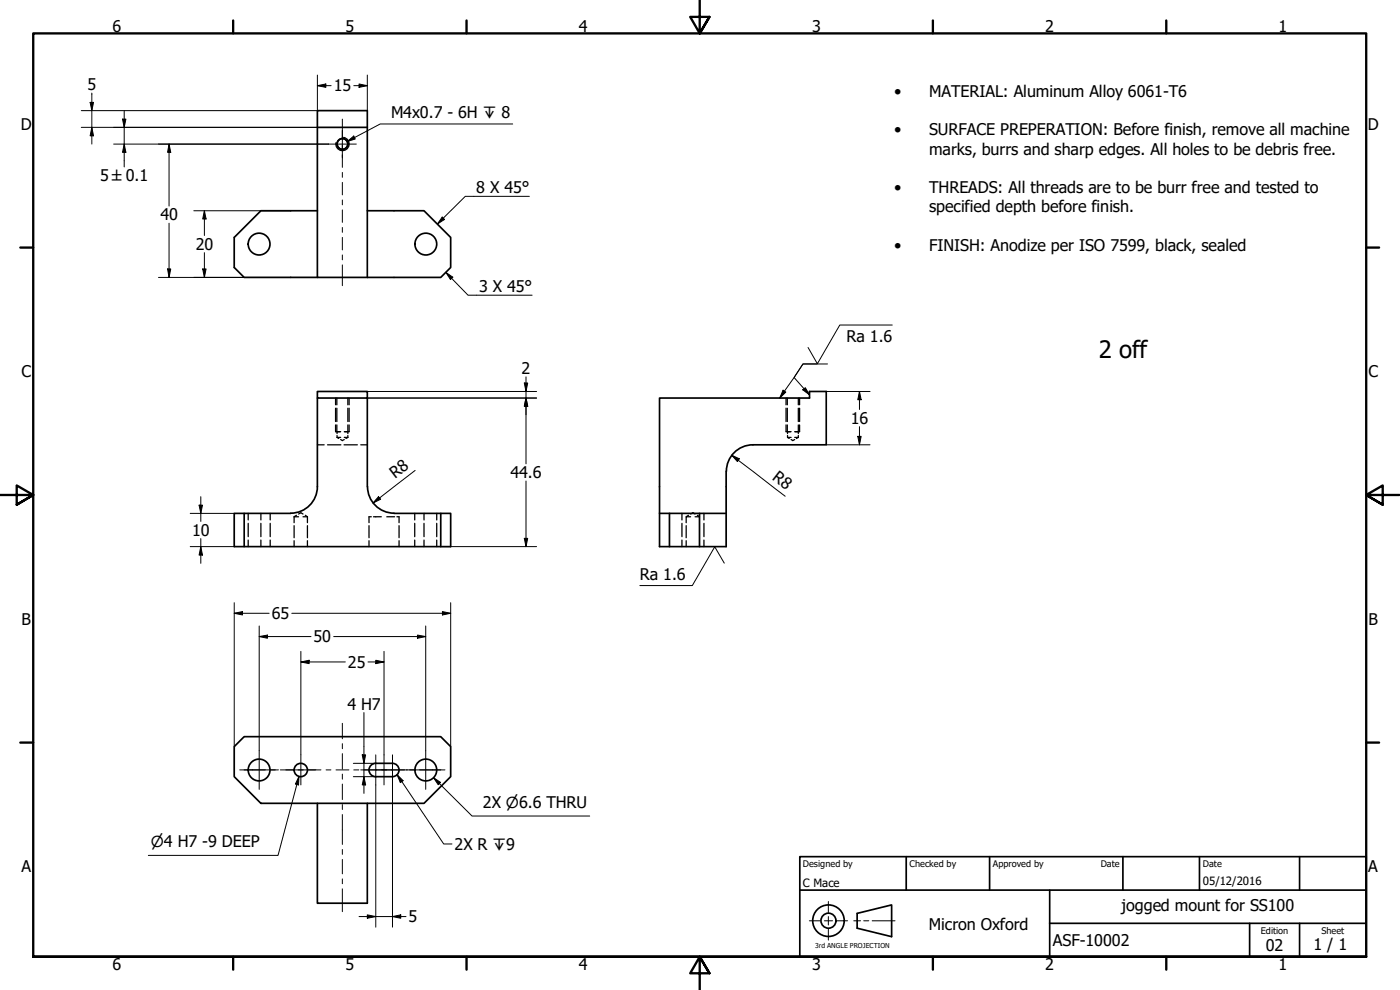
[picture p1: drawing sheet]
<svg xmlns="http://www.w3.org/2000/svg" width="420mm" height="297mm" viewBox="0 0 420 297" stroke-linecap="round" stroke-linejoin="round" font-family="sans-serif">
<!-- layer: Hidden (ISO) -->
<g fill="none" stroke="#000" stroke-width=".38">
<path d="M100.7 119.4v2.1M101.1 119.4v2.1M104.4 119.4v2.1M104.8 119.4v2.1M235.9 119.4v2.1M236.3 119.4v2.1M239.6 119.4v2.1M240 119.4v2.1M95.2 133.5h2.1M98.3 133.5h4M100.7 127.5v2h1.5M100.7 122.5v4"/>
<path d="M101.1 127.5l.1 2.6M101.1 122.5v4M101.2 131.2h1M101.2 131.2l.5 .4M101.2 130.7v.5M102.2 131.9l.5 .3 .6-.3M103.3 133.5h4M103.3 131.2h1.1M104.4 131.2l-.6 .4M104.4 122.5v4M104.4 127.5v2.6M104.4 130.7v.5"/>
<path d="M104.8 127.5v2h-1.5M104.8 122.5v4M108.3 133.5h1.9M235.9 127.5v2h1.5M235.9 122.5v4M236.3 127.5v2.6M236.3 122.5v4M236.3 131.2h1.1M236.3 131.2l.6 .4M236.3 130.7v.5M237.4 131.9l.5 .3 .6-.3M238.5 131.2h1.1"/>
<path d="M239.6 131.2l-.6 .4M239.6 122.5v4M239.6 127.5v2.6M239.6 130.7v.5M240 127.5v2h-1.5M240 122.5v4M74.5 154v2M74.5 157v4M78.3 154v2M78.3 157v4M81.1 154v2M81.1 157v4"/>
<path d="M88.3 155.1h1.3M88.3 155.1v1.7M88.3 157.7v3.6M89 154.6l-.7 .5M89.6 154.2l.7-.4 .6 .4M90.9 155.1h1.4M91.6 154.6l.7 .5M92.3 155.1v1.7M92.3 157.7v3.6M110.7 157.7v3.6M111.4 155.1h-.7v1.7M112.1 155.1h2.3"/>
<path d="M116.1 155.1h2.3M119.1 155.1h.7v1.7M119.8 157.7v3.6M124.5 154v2M124.5 157v4M127.3 154v2M127.3 157v4M131.1 154v2M131.1 157v4M204.7 154v2M204.7 157v4M205.9 157.7v3.6"/>
<path d="M206.6 154.6l-.7 .5M207.3 155.1h-1.4v1.7M207.3 154.2l.7-.4 .6 .4M209.3 154.6l.6 .5h-1.3M211.3 154v2M211.3 157v4M74.5 162v2M78.3 162v2M81.1 162v2M88.3 162.2v1.8M92.3 162.2v1.8M110.7 162.2v1.8"/>
<path d="M119.8 162.2v1.8M124.5 162v2M127.3 162v2M131.1 162v2M204.7 162v2M205.9 162.2v1.8M211.3 162v2"/>
</g>
<g fill="#000">
<circle cx="104.4" cy="129.5" r=".19"/>
<circle cx="239.6" cy="129.5" r=".19"/>
</g>
<!-- layer: Visible (ISO) -->
<g fill="none" stroke="#000" stroke-width=".51">
<path d="M95.2 38.2v-5h15v50M95.2 38.2v45h15M95.2 38.2h15M95.2 63.2h-16.9l-8 8v9l3 3h21.9M110.2 63.2h17.1l8 8v9l-3 3h-22.1M95.2 119.4l.1 26.6a8 8 0 0 1-8 8M110.2 119.4h-15v-1.9h15v28.5M225.9 133.5h22.1v-16h-5v1.9h-45.1v44.6h20v-22.6M226 133.5a8 8 0 0 0-8 7.9M73.3 154v10M87.2 154h-16.9v10h65v-10h-17.1M110.3 146a8 8 0 0 0 8 8"/>
<path d="M132.3 154v10M197.9 154h20M200.9 154v10M209.9 154v10M70.3 224l3-3h59l3 3v9l-8 8h-49l-8-8zM111.3 229.6l1.5-.6h5a2 2 0 0 1 2 2 2 2 0 0 1-2 2h-5.1a2 2 0 0 1-1.8-1.2 2 2 0 0 1 .4-2.2zM95.2 241v30h15v-30"/>
<circle cx="102.8" cy="43.2" r="1.62"/>
<circle cx="77.8" cy="73.2" r="3.3"/>
<circle cx="127.8" cy="73.2" r="3.3"/>
<circle cx="77.8" cy="231" r="3.3"/>
<circle cx="90.3" cy="231" r="2"/>
<circle cx="127.8" cy="231" r="3.3"/>
</g>
<!-- layer: Visible Narrow (ISO) -->
<path d="M103.1 41.2a2 2 0 0 1 1.6 2.3 2 2 0 0 1-2.3 1.7 2 2 0 0 1-1.6-2.3" fill="none" stroke="#000" stroke-width=".38"/>
<!-- layer: Border (ISO) -->
<g fill="none" stroke="#000" stroke-width=".7">
<path d="M70 6.1v3.9M140 6.1v3.9M210 0v10l-2.9-4.9h5.8l-2.9 4.9 2.9-4.9M280 6.1v3.9M350 6.1v3.9M6.1 74.3h3.9M410 74.3h3.9M0 148.5h10l-5-2.8v5.7l5-2.9-5 2.9M420 148.5h-10l5-2.8v5.7l-5-2.9 5 2.9M6.1 222.8h3.9M410 222.8h3.9M10 287.1v-277.1h400v277.1h-400h400"/>
<path d="M70 287.1v3.8M140 287.1v3.8M212.9 292l-2.9-4.9 2.9 4.9h-5.8l2.9-4.9v9.9M280 287.1v3.8M350 287.1v3.8"/>
</g>
<!-- layer: Sketch Geometry (ANSI) -->
<path d="M242.9 276.3h3.2M247.4 276.3h2.5M248.6 270.5v3.3M248.6 275v2.5M248.6 278.8v3.3M251.1 276.3h3.3M256.2 276.3h2.1M259.2 276.3h1.5M261.7 276.3h6.9" fill="none" stroke="#000" stroke-width=".3"/>
<g fill="none" stroke="#000" stroke-width=".51">
<path d="M257.2 274.1l10.4-2.6v9.5l-10.4-2.5z"/>
<circle cx="248.6" cy="276.2" r="4.7"/>
<circle cx="248.6" cy="276.2" r="2.25"/>
</g>
<!-- layer: Title (ISO) -->
<path d="M240 257h170v30.1h-170zM272 257v10.1M297 257v10.1M337 257v10.1M360 257v10.1M390 257v10.1M240 267.1h170M315 277h95M315 267.1v20M375 277v10.1M390 277v10.1" fill="none" stroke="#000" stroke-width=".51"/>
<!-- layer: Centerline (ISO) -->
<g fill="none" stroke="#000" stroke-width=".3">
<path d="M102.7 35.7v6.3M102.7 43.5v1.4M102.7 46.5v3.7M102.7 51.7v1.5M102.7 54.7v3.8M102.7 60v1.5M102.7 63v3.7M102.7 68.2v1.5M102.7 71.2v3.8M102.7 76.5v1.5M102.7 79.5v6.2M102.7 217v4.7"/>
<path d="M73.3 231h6.3M81.2 231h1.4M84.1 231h3.9M89.5 231h1.5M92.5 231h3.8M97.9 231h1.4M100.8 231h3.9M102.7 223.1v1.5M102.7 226.1v4.6M102.7 232.3v1.5M102.7 235.3v4.6M106.2 231h1.5"/>
<path d="M109.2 231h3.8M114.6 231h1.5M115.3 226.5v9M117.5 231h3.9M122.9 231h1.5M125.9 231h6.4M102.7 241.4v1.5M102.7 244.4v9M102.7 254.9v1.4M102.7 257.9v4.3M102.7 263.7v1.5M102.7 266.7v6.8"/>
</g>
<!-- layer: Center Mark (ISO) -->
<path d="M102.7 39.1v8.3M98.6 43.2h8.3M71.9 231h11.7M77.8 225.2v11.6M85.8 231h8.9M90.3 226.5v9M108.3 231h9.5M112.8 226.5v9M112.8 231h9.4M117.8 226.5v9M122 231h11.5M127.8 225.2v11.6" fill="none" stroke="#000" stroke-width=".3"/>
<!-- layer: Symbol (ISO) -->
<g fill="none" stroke="#000" stroke-width=".3">
<path d="M153.9 37.2h-39.8l-9.9 5.3M104.2 42.5l2-1.7 .4 .9zM158.9 58.9h-19.3l-8.3 8.3M132.7 65.1l.7 .7-2.1 1.4zM133.8 81.7l2.1 1.5-.7 .7zM133.8 81.7l6.7 6.9h19.2M267.8 97.5h-15.8l-6.7 11.6-2.8-4.8M235 117.1l.8 .6-1.8 1.7zM240.9 117l.8-.7 1.3 2.2zM245.2 109.2h-4.2l-7 10.2M248.3 109.2h-7.3l-2.7 4.1 4.7 5.2M217.4 169l-2.9-4.9-6.7 11.6h-15.8"/>
<path d="M89.7 233l-.1 2.5-1-.2zM89.7 233l-6.3 23.7h-38.9M119.2 232.5l1.8 1.7-.9 .6zM119.2 232.5l14 20.7h2.4M130.1 233.3l2.1 1.4-.7 .7zM130.1 233.3l11.6 11.5h35.3"/>
</g>
<g fill="#000">
<path d="M104.2 42.5l2-1.7 .4 .9z" fill-rule="evenodd"/>
<path d="M132.7 65.1l.7 .7-2.1 1.4z" fill-rule="evenodd"/>
<path d="M133.8 81.7l2.1 1.5-.7 .7z" fill-rule="evenodd"/>
<path d="M235 117.1l.8 .6-1.8 1.7z" fill-rule="evenodd"/>
<path d="M240.9 117l.8-.7 1.3 2.2z" fill-rule="evenodd"/>
<path d="M89.7 233l-.1 2.5-1-.2z" fill-rule="evenodd"/>
<path d="M119.2 232.5l1.8 1.7-.9 .6z" fill-rule="evenodd"/>
<path d="M130.1 233.3l2.1 1.4-.7 .7z" fill-rule="evenodd"/>
</g>
<!-- layer: Dimension (ISO) -->
<g fill="none" stroke="#000" stroke-width=".3">
<path d="M24.4 38.2h70.8M27.1 30.7h1l-.5 2.5zM27.6 38.2l.5 2.6h-1zM27.6 27.9v15.3M36.8 35.7h1l-.5 2.5zM37.3 33.2v16.9M95.2 25.7l2.6-.5v1zM95.2 25.7h4.2M95.2 22.5v10.7h-70.8M106.2 25.7h4M107.8 25.2l2.4 .5-2.4 .5zM110.2 22.5v10.7"/>
<path d="M34.1 43.2h64.5M37.3 43.2l.5 2.5h-1zM50.7 43.2l.5 2.5h-.9zM50.7 43.2v18.6M50.7 67v16.2M58.2 63.2h29M61.3 63.2l.5 2.5h-1zM61.3 63.2v7.5M61.3 75.8v7.4M47.6 83.2h47.6M50.3 80.7h.9l-.5 2.5zM60.8 80.7h1l-.5 2.5z"/>
<path d="M110.2 119.4h50.8M110.2 117.5h50.8M157.4 114.9h1l-.5 2.6zM157.9 119.4l.5 2.5h-1zM157.9 113.1v26.1M248 117.5h13.1M257.9 117.5l.5 2.4h-1zM257.9 117.5v5.4M219.6 136.6l2.3 1.1-.6 .8zM219.6 136.6l16 12.3M248 133.5h13.1M257.4 130.9h1l-.5 2.6z"/>
<path d="M257.9 128v5.5M57.1 154h13.2M59.8 151.6h1l-.5 2.4zM60.3 149v7.4M113.6 149l.6 .8-2.2 1.1zM124.6 141.1l-12.6 9.8M157.9 144.3v19.7M57.1 164h13.2M60.3 164l.5 2.5h-1zM60.3 161.6v7.4M132.3 164h28.7M157.4 161.5h1l-.5 2.5z"/>
<path d="M70.3 184l2.5-.5v1zM70.3 184h10.5M70.3 180.8v43.2M77.8 191l2.5-.5v1zM77.8 191h15.5M77.8 187.8v37.4M87.6 184h47.7M90.3 198.6l2.5-.5v1zM90.3 198.6h13.3M90.3 195.4v31.1M100.1 191h27.7M110.4 198.6h4.9"/>
<path d="M112.8 198.1l2.5 .5-2.5 .5zM115.3 195.4v31.1M125.3 190.5l2.5 .5-2.5 .5zM127.8 187.8v37.4M132.8 183.5l2.5 .5-2.5 .5zM135.3 180.8v43.2M109.2 213.8v24.2M106 233h6.6M106 229h6.6M108.7 226.5h1l-.5 2.5zM109.2 233l.5 2.5h-1zM112.8 235.5v42.7"/>
<path d="M117.8 235.5v42.7M107.8 275h14.1M110.2 274.5l2.6 .5-2.6 .5zM117.8 275l2.5-.5v1z"/>
</g>
<g fill="#000">
<path d="M27.1 30.7h1l-.5 2.5z" fill-rule="evenodd"/>
<path d="M36.8 35.7h1l-.5 2.5z" fill-rule="evenodd"/>
<path d="M95.2 25.7l2.6-.5v1z" fill-rule="evenodd"/>
<path d="M107.8 25.2l2.4 .5-2.4 .5z" fill-rule="evenodd"/>
<path d="M27.6 38.2l.5 2.6h-1z" fill-rule="evenodd"/>
<path d="M37.3 43.2l.5 2.5h-1z" fill-rule="evenodd"/>
<path d="M50.7 43.2l.5 2.5h-.9z" fill-rule="evenodd"/>
<path d="M61.3 63.2l.5 2.5h-1z" fill-rule="evenodd"/>
<path d="M50.3 80.7h.9l-.5 2.5z" fill-rule="evenodd"/>
<path d="M60.8 80.7h1l-.5 2.5z" fill-rule="evenodd"/>
<path d="M157.4 114.9h1l-.5 2.6z" fill-rule="evenodd"/>
<path d="M257.9 117.5l.5 2.4h-1z" fill-rule="evenodd"/>
<path d="M157.9 119.4l.5 2.5h-1z" fill-rule="evenodd"/>
<path d="M157.9 119.4l.5 2.5h-1z" fill-rule="evenodd"/>
<path d="M219.6 136.6l2.3 1.1-.6 .8z" fill-rule="evenodd"/>
<path d="M257.4 130.9h1l-.5 2.6z" fill-rule="evenodd"/>
<path d="M59.8 151.6h1l-.5 2.4z" fill-rule="evenodd"/>
<path d="M113.6 149l.6 .8-2.2 1.1z" fill-rule="evenodd"/>
<path d="M60.3 164l.5 2.5h-1z" fill-rule="evenodd"/>
<path d="M157.4 161.5h1l-.5 2.5z" fill-rule="evenodd"/>
<path d="M70.3 184l2.5-.5v1z" fill-rule="evenodd"/>
<path d="M77.8 191l2.5-.5v1z" fill-rule="evenodd"/>
<path d="M90.3 198.6l2.5-.5v1z" fill-rule="evenodd"/>
<path d="M112.8 198.1l2.5 .5-2.5 .5z" fill-rule="evenodd"/>
<path d="M125.3 190.5l2.5 .5-2.5 .5z" fill-rule="evenodd"/>
<path d="M132.8 183.5l2.5 .5-2.5 .5z" fill-rule="evenodd"/>
<path d="M108.7 226.5h1l-.5 2.5z" fill-rule="evenodd"/>
<path d="M109.2 233l.5 2.5h-1z" fill-rule="evenodd"/>
<path d="M110.2 274.5l2.6 .5-2.6 .5z" fill-rule="evenodd"/>
<path d="M117.8 275l2.5-.5v1z" fill-rule="evenodd"/>
</g>
<text font-size="7.2" x="329.8" y="107.6">2 off</text>
<g font-size="4.8">
<text x="33.7" y="9.6">6</text>
<text x="103.7" y="9.6">5</text>
<text x="173.7" y="9.6">4</text>
<text x="243.7" y="9.6">3</text>
<text x="313.7" y="9.6">2</text>
<text x="383.7" y="9.6">1</text>
<text x="26.3" y="27">5</text>
<text x="100.1" y="27.4">15</text>
<text x="268.4" y="29.1">•</text>
<text x="278.8" y="29.1">MATERIAL: Aluminum Alloy 6061-T6</text>
<text x="117.3" y="35.4">M4x0.7 - 6H ↧ 8</text>
<text x="6.2" y="38.9">D</text>
<text x="268.4" y="40.6">•</text>
<text x="278.8" y="40.6">SURFACE PREPERATION: Before finish, remove all machine</text>
<text x="410.5" y="38.9">D</text>
<text x="278.8" y="46.4">marks, burrs and sharp edges. All holes to be debris free.</text>
<text x="30" y="54.4">5 ±0.1</text>
<text x="142.9" y="58">8 X 45°</text>
<text x="268.4" y="57.9">•</text>
<text x="278.8" y="57.9">THREADS: All threads are to be burr free and tested to</text>
<text x="278.8" y="63.7">specified depth before finish.</text>
<text x="48.1" y="66.2">40</text>
<text x="58.7" y="75">20</text>
<text x="268.4" y="75.2">•</text>
<text x="278.8" y="75.2">FINISH: Anodize per ISO 7599, black, sealed</text>
<text x="143.8" y="87.7">3 X 45°</text>
<text x="254.1" y="102.7">Ra 1.6</text>
<text x="6.4" y="113.1">C</text>
<text x="156.5" y="112.3">2</text>
<text x="410.7" y="113.1">C</text>
<text x="255.3" y="127.2">16</text>
<text x="118.6" y="143.7" transform="rotate(-38 118.6 143.7)">R8</text>
<text x="153.2" y="143.5">44.6</text>
<text x="231.6" y="143.7" transform="rotate(38 231.6 143.7)">R8</text>
<text x="57.7" y="160.8">10</text>
<text x="192" y="174">Ra 1.6</text>
<text x="81.5" y="185.8">65</text>
<text x="6.4" y="187.4">B</text>
<text x="410.7" y="187.4">B</text>
<text x="94.1" y="192.8">50</text>
<text x="104.4" y="200.3">25</text>
<text x="104.3" y="213">4 H7</text>
<text x="144.9" y="242.4">2X ⌀6.6 THRU</text>
<text x="136.4" y="255">2X R ↧9</text>
<text x="6.4" y="261.7">A</text>
<text x="410.7" y="261.7">A</text>
<text x="336.6" y="273.4">jogged mount for SS100</text>
<text x="122.6" y="276.7">5</text>
<text x="278.8" y="279">Micron Oxford</text>
<text x="316" y="283.8">ASF-10002</text>
<text x="379.9" y="285.3">02</text>
<text x="394.2" y="285">1 / 1</text>
<text x="33.7" y="290.9">6</text>
<text x="103.7" y="290.9">5</text>
<text x="173.7" y="290.9">4</text>
<text x="243.7" y="290.9">3</text>
<text x="313.7" y="290.9">2</text>
<text x="383.7" y="290.9">1</text>
</g>
<text font-size="4.6" x="45.3" y="254.2">⌀4 H7 -9 DEEP</text>
<g font-size="3.4">
<text x="241" y="266">C Mace</text>
<text x="361" y="265.5">05/12/2016</text>
</g>
<g font-size="2.7">
<text x="241" y="260.1">Designed by</text>
<text x="273" y="260.1">Checked by</text>
<text x="298" y="260.1">Approved by</text>
<text x="330.3" y="260">Date</text>
<text x="361" y="260">Date</text>
<text x="378.4" y="280.1">Edition</text>
<text x="396.6" y="280.1">Sheet</text>
</g>
<text font-size="2" x="244.6" y="284.5">3rd ANGLE PROJECTION</text>
</svg>
